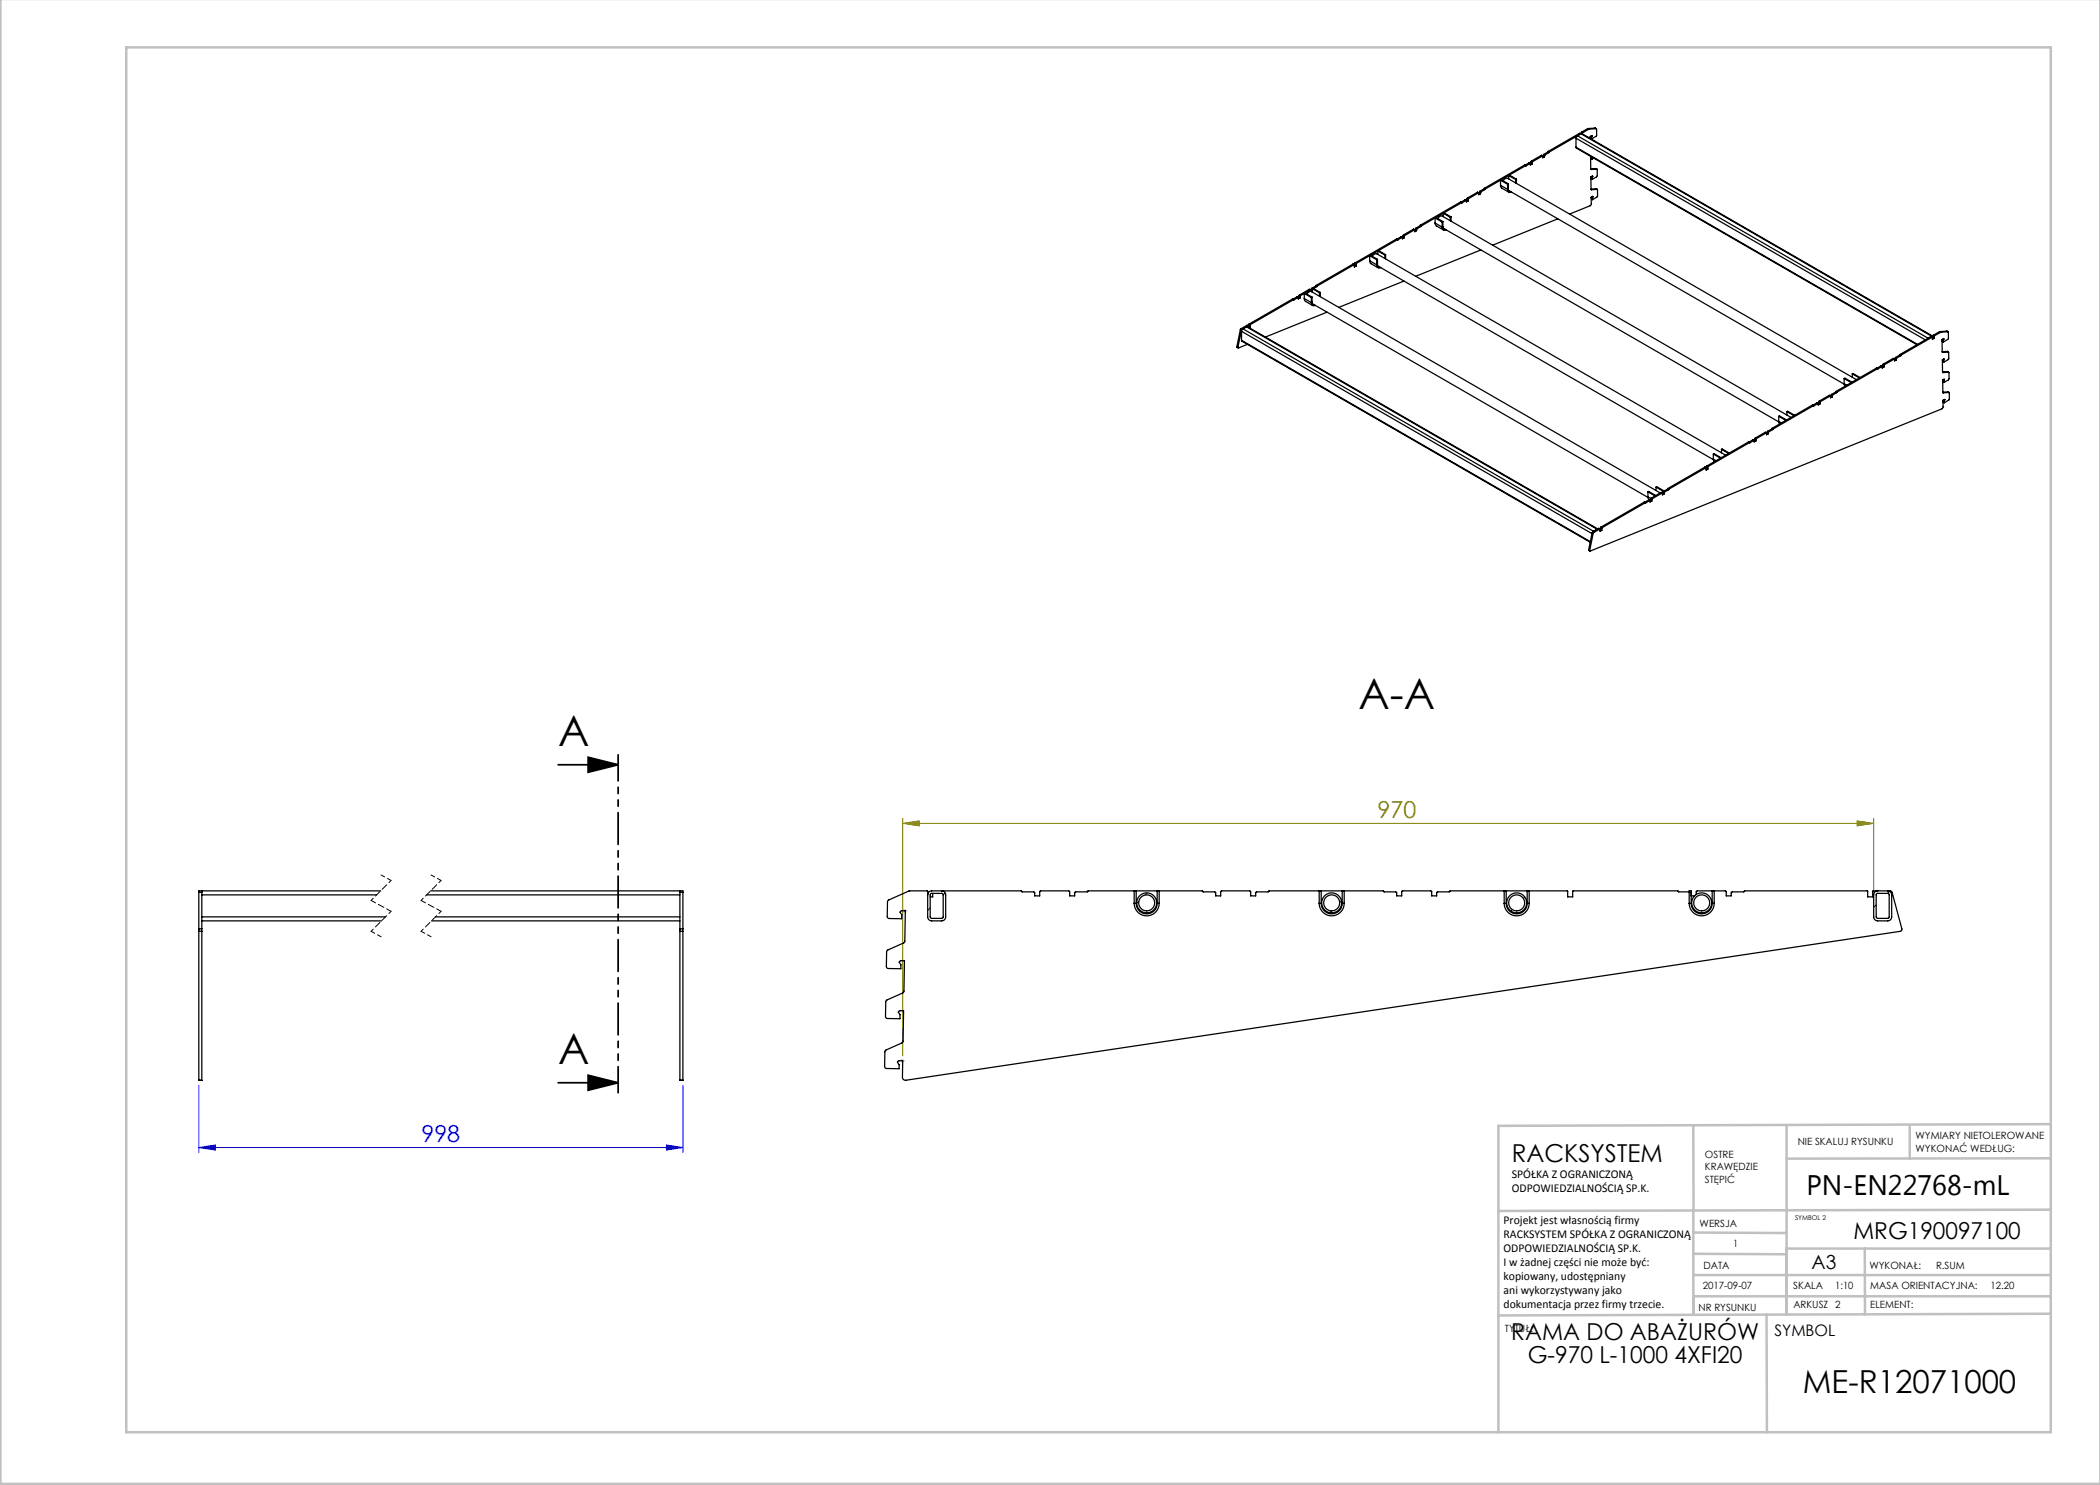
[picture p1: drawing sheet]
<svg xmlns="http://www.w3.org/2000/svg" width="420mm" height="297mm" viewBox="0 0 420 297" stroke-linecap="round" stroke-linejoin="round" font-family="sans-serif">
<path d="M111.6 153h12M117.6 151.5l6 1.5-6 1.5zM111.6 216.6h12M117.6 215.1l6 1.5-6 1.5z" fill="none" stroke="#000" stroke-width=".35"/>
<path d="M180.5 164.7l3.3-.5v1zM180.5 163.7v47.5M180.5 164.7h194.2M371.4 164.2l3.3 .5-3.3 .5zM374.7 163.7v14.3" fill="none" stroke="#808000" stroke-width=".2"/>
<path d="M180.7 181.8l.7 .7M180.7 182.5l.7-.7M181.1 182.7v-1M181.6 182.2h-1M180.2 211.8l.7 .7M180.2 212.5l.7-.7M180.5 212.7v-1M181 212.2h-1" fill="none" stroke="#c0c0c0" stroke-width=".2" stroke-dasharray="1.3 .6" stroke-dashoffset=".5" stroke-linecap="butt"/>
<path d="M39.8 217.1v13.4M136.6 217.1v13.4M39.8 229.5l3.3-.5v1zM39.8 229.5h96.8M133.3 229l3.3 .5-3.3 .5z" fill="none" stroke="#00f" stroke-width=".2"/>
<path d="M76.2 175l2 1.1M86.2 175l2 1.1M74.2 186.3l2 1.1M84.2 186.3l2 1.1" fill="none" stroke="#000" stroke-width=".2" stroke-dasharray="1.3 .6" stroke-dashoffset=".4"/>
<path d="M78.2 176.1l-4 4M88.2 176.1l-4 4M78.2 182.3l-4 4M88.2 182.3l-4 4" fill="none" stroke="#000" stroke-width=".2" stroke-dasharray="1.3 .6" stroke-dashoffset=".7"/>
<path d="M74.2 180.1l4 2.2M84.2 180.1l4 2.2" fill="none" stroke="#000" stroke-width=".2" stroke-dasharray="1.3 .6" stroke-dashoffset=".3"/>
<path d="M123.6 151v67.6" fill="none" stroke="#000" stroke-width=".35" stroke-dasharray="6.3 1.3 1.3 1.3 1.3 1.3" stroke-dashoffset="1.1"/>
<g fill="none" stroke="#c0c0c0" stroke-width=".5">
<path d="M.1 -.1v296.9h419.9M25.2 9.5h385v276.9h-385zM338.7 225.2v16.9M357.3 225v37.9M382 225.4v6.3M410.1 224.8l-110.4 .4v61.2M410.1 231.7h-52.8M338.7 259.3h71.5M338.7 255h71.5M338.7 250.8l18.6 .1M338.7 246.5l18.6 .1M338.7 242.1v20.9"/>
<path d="M373 249.7v13.2M410.1 241.9l-110.4 .3M410.2 249.7h-52.9v13.2M353.3 262.9l.1 23.5M410.2 262.7l-110.5 .4"/>
</g>
<path d="M117.6 151.5l6 1.5-6 1.5zM117.6 215.1l6 1.5-6 1.5z" fill="#000"/>
<path d="M180.5 164.7l3.3-.5v1zM371.4 164.2l3.3 .5-3.3 .5z" fill="#808000"/>
<path d="M39.8 229.5l3.3-.5v1zM133.3 229l3.3 .5-3.3 .5z" fill="#00f"/>
<g fill="none" stroke="#000" stroke-width=".25">
<path d="M293 40l.3 .1M293 40l-.8 .4M293 40h.1M293.4 39.7l.2 .2M293.4 39.7v.4M293.5 39.6l-.1 .1M293.5 39.6l.2 .1M293.6 39.9v.3M293.7 39.7l-.1 .2M295.5 38.5l.2 .1M295.5 38.5l-2 1.1M295.5 38.5h.1"/>
<path d="M295.9 38.6l.2 .1M295.9 38.6l-.1 .1M295.9 38.4l.2 .1M295.9 38.4v.2M296 38.3l-.1 .1M296 38.3l.2 .1M296.1 38.7l-.3 .3-.1-.4-2 1.1M296.1 38.5v.2M296.2 38.4l-.1 .1M296.8 37.8l.2 .1M296.8 37.8l-.8 .5M296.8 37.7v.1"/>
<path d="M296.8 37.7l.2 .2M296.8 37.7h.1M296.8 37.7l.3 .1M297 37.9l-.8 .5M297 37.9h.1M297.1 37.8l-.1 .1M300.1 37.1l.2 .5 1.5 .8M300.1 37.1l1.4 .8M300.2 36l1.5 .8M300.6 36.2a.86 .86 0 0 1 1-.5l69.7 40.2M301.5 37.9a.53 .53 0 0 0 .2 .5 .53 .53 0 0 0 .6 0M301.5 36.9v1"/>
<path d="M301.5 36.9l-1.4-.9v1.1M301.7 37.8l.1 .4 .3 .1M301.7 36.8l-.2 .1M301.7 36.8v1M301.7 37.8l-.2 .1M301.7 38.1l67.1 38.7M301.7 35.1l.2-.1 1.4 .8M301.7 35.1v.7M301.7 35.1l1.4 .8M303.1 35.9v.7M303.3 35.8l-.2 .1M303.3 35.8v.9"/>
<path d="M304.9 33l.3 .2M304.9 33l-8.1 4.7M304.9 33h.1M305.2 33.2l-8.1 4.6M305.8 32.6l.3 .1M305.8 32.6l-.8 .4M305.8 32.6h.1M306.1 32.7l-.9 .5M306.1 32.7v.3l.3-.2M306.2 32.7l.2 .1M306.2 32.7h-.1M306.2 32.3l.2 .2"/>
<path d="M306.2 32.3v.4M306.3 32.2l-.1 .1M306.3 32.2l.2 .1M306.4 32.5v.3M306.5 32.3l-.1 .2M308.3 31.1l.2 .1M308.3 31.1l-2 1.1M308.3 31.1h.1M308.7 31.2l.2 .2M308.7 31.2l-.1 .1M308.7 31l.2 .1M308.7 31v.2"/>
<path d="M308.8 30.9l-.1 .1M308.8 30.9l.2 .1M308.9 31.4l-.3 .2-.1-.4-2 1.1M308.9 31.1v.3M309 31l-.1 .1M309.6 30.4l.2 .1M309.6 30.4l-.8 .5M309.6 30.3v.1M309.6 30.3l.2 .2M309.6 30.3h.1M309.6 30.3l.3 .1M309.8 30.5l-.8 .5"/>
<path d="M309.8 30.5h.1M309.9 30.4l-.1 .1M315.2 27.6l.3-.4 70.1 40.5 .7-.5M315.2 29.4l.1 .2 68.1 39.3M315.2 27.6v1.8M315.2 27.6l69.9 40.4M315.2 29.4l68.3 39.5M315.9 26.7l.2 .1M315.9 26.7l-6.3 3.6M315.9 26.7h.1M316.2 26.7h.2l70.1 40.5M316.2 26.7l70.1 40.5"/>
<path d="M316.2 26.7l-6.3 3.7M316.3 26.5l.2 .1M316.3 26.5v.2M316.3 26.4v.1M316.3 26.4l.2 .2M316.5 26.6v.2M316.5 26.6h.1M317.5 25.7l.2 .1M317.5 25.7l-1.2 .7M317.6 25.7h-.1M317.6 25.7l.2 .1M317.7 25.8l-1.2 .8"/>
<path d="M317.8 25.8h-.1M318.1 27.4l.2 .1M318.1 27.4v.3M318.1 27.2v.2M318.2 31.4v-.1v2.6M318.2 31.4v.3l.2 .1M318.2 31.4l.2 .1M318.2 33.9h.1M318.2 35.4l.2 .2M318.2 35.4v.4l.2 .1M318.2 37.9h.1M318.2 33.9h1.2v1.4l-1 .6"/>
<path d="M318.3 35.3l-.1 .1M318.3 39.5v.3l.2 .1M318.3 39.5l.2 .1M318.3 39.4v.1M318.3 27.1l.1 .1M318.4 31.5v.3M318.4 31.4v.1M318.4 27.2l-.3 .1v.4M318.4 27.2l-.1 .3M318.4 35.6v.3M318.5 35.2v.1M318.5 39.3h.1"/>
<path d="M318.5 39.3l-.3 .1 .1 1.4-.2 .3-4.2 1.7M318.5 39.6v.3M318.5 35.3l-.3 .1 .1 2.5M318.5 35.3l-.1 .3M318.6 39.3l-.1 .3M318.7 31.6l-.3 .2M319 25.6h.1M319 25.6l.3 .1M319 25.6l-1.4 .1M319.1 33.7h.1M319.1 33.7l.3 .1M319.1 33.7l-.9 .1"/>
<path d="M319.2 37.8l.3 .1M319.2 37.8l.2 .1M319.2 37.8h-1M319.2 25.7l.1 1.5-1 .6v-.3M319.2 25.7l-1.4 .1M319.4 37.9l.1 1.4-1 .6M319.4 37.9h-1.1M258.5 59.8h.1M258.5 59.8l.3 .2M258.5 59.8l-8.7 5M258.8 60l-8.8 4.9M259.4 59.4l.2 .1"/>
<path d="M259.4 59.4l-.8 .4M259.6 59.5h.1M259.6 59.5l-.8 .5M259.7 59.5v.3l.3-.2M259.8 59.5l.2 .1M259.8 59.1l.2 .2M259.8 59.5h-.1M259.8 59.1v.4M259.9 59l-.1 .1M259.9 59l.2 .1M260 59.3v.3M260.1 59.1l-.1 .2"/>
<path d="M260.9 59.7l.2 .5 1.4 .9M260.9 59.7l1.4 .8M261 58.6l1.4 .8M261.4 58.8a.86 .86 0 0 1 .9-.5l69.7 40.3M261.8 57.9l.3 .1M261.8 57.9l-1.9 1.1M262.1 58v.3M262.1 58l-2 1.1M262.3 58l.2 .2-.3 .1M262.3 57.8l.2 .1M262.3 58l-.2 .1M262.3 57.8v.2"/>
<path d="M262.3 59.5v1M262.3 59.5l-1.4-.8v1M262.3 57.7v.1M262.3 57.7l.2 .1M262.4 59.4l-.1 .1M262.4 59.4v1M262.5 57.9h.1M262.5 57.8l1.4 .8M262.5 57.8v.6M262.5 57.8l.1-.1 1.4 .8M263.2 57.2l-.9 .5M263.2 57.2l.2 .1"/>
<path d="M263.2 57.1v.1M263.2 57.1l.2 .2M263.2 57.1h.1M263.2 57.1l.2 .1M263.4 57.3l-.7 .4M263.4 57.3h.1M263.4 57.2v.1M263.9 58.6v.6M264 58.5l-.1 .1M264 58.5v.8M270.6 52.8l.3 .1M270.6 52.8l-7.4 4.3"/>
<path d="M270.6 52.8h.1M270.8 52.9h.1M270.8 52.9l-7.4 4.3M270.9 53v.4l.3-.2M271 52.6l.2 .2M271 53.1l.2 .1M271 52.6v.5M271 53.1l-.1 .1M271 52.6h.1M271 52.6l.3 .1M271.2 52.8v.4M271.3 52.7l-.1 .1"/>
<path d="M273.9 52.2l.2 .5 1.5 .8M273.9 51.1h.2l1.4 .8M273.9 51.1l1.5 .9M273.9 51.1v1.1M273.9 52.2l1.5 .8M274.5 51.3a.86 .86 0 0 1 .9-.5l69.7 40.2M275.4 53a.53 .53 0 0 0 .2 .5 .53 .53 0 0 0 .6 0M275.4 52v1M275.5 52.9l.1 .4 .4 .1M275.5 51.9l-.1 .1M275.5 51.9v1M275.5 52.9l-.1 .1"/>
<path d="M275.5 53.2l67.2 38.7M275.6 50.9v-.7l1.4 .8M275.7 50.1l1.4 .8M277 51v.7M277.1 50.9l-.1 .1M277.1 50.9v.9M279.3 47.8l.3 .2M279.3 47.8l-8.3 4.8M279.3 47.8h.1M279.6 48l-8.3 4.7M280.2 47.4l.3 .1M280.2 47.4l-.8 .4"/>
<path d="M280.2 47.4h.1M280.5 47.5l-.9 .5M280.5 47.5v.3l.3-.2M280.6 47.4l.2 .2M280.6 47.4l-.1 .1M280.6 47.1l.2 .1M280.6 47.1v.3M280.7 47l-.1 .1M280.7 47l.2 .1M280.8 56.2l-13 5.3M280.8 47.2v.4M280.9 47.1l-.1 .1"/>
<path d="M282.7 45.9l.2 .1M282.7 45.9l-2 1.1M282.7 45.8v.1M283.1 46l.2 .1M283.1 46l-.1 .1M283.1 45.8l.2 .1M283.1 45.8v.2M283.2 45.6l-.1 .2M283.2 45.6l.2 .2M283.3 46.1l-.3 .2-.1-.3-2 1.1M283.3 45.9v.2M283.4 45.8l-.1 .1"/>
<path d="M284 45.2l-.8 .4M284 45.2l.2 .1M284 45.1v.1M284 45.1l.2 .1M284.1 45.1h-.1M284.1 45.1l.2 .1M284.2 45.3l-.8 .5M284.2 45.2v.1M284.3 45.2h-.1M287 44.6l.2 .5 1.5 .9M287 43.6l1.4 .8M287 43.6l.2-.1 1.4 .8"/>
<path d="M287 43.6v1M287 44.6l1.4 .8M287.5 43.7a.86 .86 0 0 1 1-.5l69.7 40.3M288.4 45.4a.53 .53 0 0 0 .3 .6 .53 .53 0 0 0 .5 0M288.4 44.4v1M288.6 45.3l.1 .4 .3 .2M288.6 44.3l-.2 .1M288.6 44.3v1M288.6 45.3l-.2 .1M288.6 45.6l67.2 38.8M288.6 42.6h.2l1.4 .8M288.6 42.6l1.5 .9"/>
<path d="M288.6 42.6v.7M290.1 43.5v.6M290.2 43.4l-.1 .1M290.2 43.4v.8M292.1 40.4l.3 .2M292.1 40.4l-8 4.7M292.1 40.4h.1M292.4 40.6l-8.1 4.6M293.3 40.1l-.9 .5M293.3 40.1v.3l.3-.2M293.4 40.1l.2 .1M293.4 40.1h-.1"/>
<path d="M296.2 50l-13.1 5.3M311.6 43.8l-13.1 5.2M247.4 69.3l.2 .3M247.4 69.3l.2 .2M248.1 66l-.7 3.3M248.1 66l.2 .1M248.2 65.8l-.1 .2M248.2 65.8l.2 .1M248.3 66.1l-.7 3.4M248.3 66.3l.3-.5 70.1 40.5 .7-.4-70.1-40.5 .2-.1 70.1 40.5M248.3 68.1l.1 .1 69.6 40.2M248.3 66.3v1.8"/>
<path d="M248.3 66.3l70.1 40.4M248.3 68.1l69.8 40.2M248.4 65.9l-.1 .2M249.4 65.1l.2 .1M249.4 65.1l-1.2 .7M249.4 65.1h.1M249.5 68.9l-1.8 .7-.1-.1M249.7 65.2l-1.3 .7M249.7 65.2v.2M249.8 65.3l-.1 .1M249.8 64.9l.2 .1M249.8 65.3l.2 .1"/>
<path d="M249.8 64.9v.4M249.8 64.8v.1M249.8 64.8l.2 .1M250 65.4l-.2 .1M250 65v.4M250 64.9v.1M262.3 60.5a.53 .53 0 0 0 .2 .6 .53 .53 0 0 0 .6 0M262.4 60.4l.1 .4 .4 .2M262.4 60.4l-.1 .1M262.5 60.7l67.1 38.8M265.4 62.4l-12.3 5M365.8 79.1l.3 .1"/>
<path d="M365.8 79.1l.2 .1M365.8 79.1l-2 1.1M366 79.2l.1 .4 .4-.2M366 79.2l-1.9 1.1M366.3 79.2l-.2 .1M366.3 79.2l.2 .2M366.3 79l.2 .1M366.3 79v.2M366.3 78.9v.1M366.3 78.9l.2 .1M366.5 79.1v.3M366.5 79v.1"/>
<path d="M367.1 78.4l-.8 .5M367.1 78.4l.2 .1M367.2 78.3l-.1 .1M367.2 78.3l.2 .2M367.2 78.3h.1M367.2 78.3l.2 .1M367.3 78.5l-.8 .5M367.4 78.5h-.1M367.4 78.4v.1M368.8 76.7l.2 .5M368.8 75.7v1M368.8 75.7l1.4 .8"/>
<path d="M368.8 75.7l.2-.1 1.4 .8M368.8 76.7l.6 .3M370.5 74.8l.1-.1 1.4 .8-.1 .1zM370.5 74.8v.7M375.3 73.6l.2 .2M375.3 73.6l-8.1 4.7M375.5 73.8h.1M375.5 73.8l-8.1 4.6M376.2 73.2l.2 .1M376.2 73.2l-.8 .5M376.2 73.2h.1M376.4 73.4l-.8 .4"/>
<path d="M376.4 73.4v.2l.4-.2M376.6 73.3l.2 .1M376.6 73.3l-.2 .1M376.6 73l.2 .1M376.6 73v.3M376.6 72.8v.2M376.6 72.8l.3 .2M376.8 73.1v.3M376.9 73l-.1 .1M378.6 71.7l.3 .1M378.6 71.7l.2 .1M378.6 71.7l-2 1.1"/>
<path d="M378.8 71.8l.1 .4 .4-.2M378.8 71.8l-1.9 1.2M379.1 71.9h-.2M379.1 71.9l.2 .1M379.1 71.6l.2 .1M379.1 71.6v.3M379.1 71.5v.1M379.1 71.5l.2 .1M379.3 71.7v.3M379.3 71.6v.1M379.9 71l-.8 .5M379.9 71l.2 .1"/>
<path d="M380 71h-.1M380 71l.2 .1M380 70.9v.1M380 70.9l.2 .1M380.1 71.1l-.8 .5M380.2 71.1h-.1M380.2 71v.1M386.2 67.3h.1M386.2 67.3l.3 .1M386.2 67.3l-6.2 3.6M386.3 67.2h.2l.1 .2M386.6 67.6l.2 .1"/>
<path d="M386.6 67.1v.5M386.6 67.6l-.1 .1M386.6 67.1l.2 .1M386.7 67.1h-.1M386.7 67.1l.2 .1M386.8 67.7l-.3 .2-.1-.5-6.2 3.6M386.8 67.2v.5M386.9 67.2h-.1M387.9 66.3l-1.2 .8M387.9 66.3l.2 .2M388 66.3h-.1M388 66.3l.2 .1"/>
<path d="M388.1 66.5l-1.2 .7M388.2 66.4l-.1 .1M388.2 66.4h1.5l-.1 1.4-.9 .6M388.4 70.4l.1 .1M388.5 68l.2 .1M388.5 68v.3l.2 .1M388.5 70.4v.1M388.5 67.9v.1M388.5 74.4l.1 .1M388.5 72v.3l.2 .2M388.5 72l.2 .1M388.5 74.5h.1"/>
<path d="M388.5 70.5h1.2v1.3l-1 .7M388.6 71.9l-.1 .1M388.6 78.5l.1 .1M388.6 76.1v.3l.2 .1M388.6 76.1l.2 .1M388.6 74.5h1.2v1.4l-1 .6M388.6 76v.1M388.7 78.6h1.2l-.1 1.3-.9 .7M388.7 68.1v.3M388.7 67.8h.1M388.7 72.1v.4M388.7 71.8l.1 .1"/>
<path d="M388.8 75.9h.1M388.8 75.9l-.3 .1 .1 2.5M388.8 67.8l-.4 .1v2.5M388.8 67.8l-.1 .3M388.8 76.2v.3M388.8 79.9l-.2 .2v1.3l-.2 .4-70.3 28.4-.2-.1M388.8 79.9l.2 .1M388.8 71.9l-.3 .1v2.4M388.8 71.9l-.1 .2M388.9 79.9l.1 .1M388.9 75.9l-.1 .3M389 80l-.2 .2"/>
<path d="M389.4 66.2h.1M389.4 66.2l.2 .2M389.4 66.2l-1.4 .1M389.4 70.3h.1M389.4 70.3l.3 .1M389.4 70.3h-1M389.5 74.3h.1M389.5 74.3l.3 .2M389.5 74.3l-1 .1M389.6 78.4h.1M389.6 78.4l.2 .1M389.6 78.4h-1"/>
<path d="M329.6 99.4l.1 .4 .4 .3M329.6 98.4l.1-.1 1.4 .8-.1 .1zM329.6 98.4v1M329.6 99.4l.6 .3M329.8 100h-.1M330.2 99.8l.2 .1M330.2 99.8v.3M330.2 99.6v.2M330.2 99.6l.2 .2M330.4 99.9v.3M330.4 99.8v.1M331.2 97.4l1.4 .8"/>
<path d="M331.2 97.4l.2-.1 1.4 .9M331.2 97.4v.7M332.2 98.5l.3 .1M332.2 98.5l-2 1.1M332.3 98.5h-.1M332.6 98.7l.2 .1M332.6 98.7h-.1M332.6 98.2v.5M332.7 98.3l-.1 .1 .2 .1M332.7 98.3l.2 .1M332.8 98.2h-.2M332.8 98.2h.1"/>
<path d="M332.8 98.8l-.3 .2-.1-.4-2 1.2M332.8 98.5v.3M332.9 98.4l-.1 .1M333.5 97.8l-.8 .5M333.5 97.8l.2 .1M333.5 97.8h.1M333.5 97.8l.3 .1M333.6 97.7l-.1 .1M333.6 97.7l.2 .1M333.7 97.9l-.8 .5M333.8 97.9h-.1M333.8 97.8v.1"/>
<path d="M341 93.4l.2 .1M341 93.4l.2 .2M341 93.4l-7.4 4.3M341.2 93.6h.1M341.2 93.6l-7.4 4.2M341.2 93.6v.4l.4-.2M341.4 93.7l.2 .1M341.4 93.7l-.2 .1M341.4 93.2l.2 .2M341.4 93.2v.5M341.4 93.2h.1M341.4 93.2l.2 .1"/>
<path d="M341.6 93.4v.4M341.6 93.3v.1M342.7 91.8l.1 .5M342.7 90.8l1.4 .8M342.7 90.8l.1-.1 1.4 .9M342.7 90.8v1M342.7 91.8l.5 .3M344.3 89.9v.7M344.3 89.9l.1-.1 1.5 .8-.2 .1zM349.7 88.4l.2 .1M349.7 88.4l.3 .2M349.7 88.4l-8.3 4.8"/>
<path d="M349.9 88.5h.1M349.9 88.5l-8.3 4.8M349.9 88.6h.1M350.6 88l.2 .1M350.6 88l-.8 .4M350.6 88h.1M350.8 88.1l-.8 .5M350.8 88.1v.3l.4-.2M351 88.1h-.2M351 88.1l.2 .1M351 87.7l.2 .2M351 87.7v.4"/>
<path d="M351 87.6v.1M351 87.6l.3 .1M351.2 87.9v.3M351.3 87.7l-.1 .2M353 86.5l.3 .1M353 86.5l.2 .1M353 86.5l-2 1.1M353.2 86.6l.1 .4 .4-.2M353.2 86.6l-1.9 1.1M353.5 86.6l.2 .2M353.5 86.6l-.2 .1M353.5 86.4l.2 .1"/>
<path d="M353.5 86.4v.2M353.5 86.3v.1M353.5 86.3l.2 .1M353.7 86.5v.3M353.7 86.4v.1M354.3 85.8l-.8 .5M354.3 85.8l.2 .1M354.4 85.7l-.1 .1M354.4 85.7l.2 .2M354.4 85.7h.1M354.4 85.7l.2 .1M354.5 85.9l-.8 .5"/>
<path d="M354.6 85.9h-.1M354.6 85.8v.1M355.8 84.3l.1 .5M355.8 83.3l.1-.1 1.4 .8-.1 .1zM355.8 84.3l.5 .3M355.8 83.3v1M357.4 82.3l.1-.1 1.4 .9M357.4 82.3l1.4 .8M357.4 82.3v.7M362.5 81l.2 .1M362.5 81l.3 .2M362.5 81l-8.1 4.7"/>
<path d="M362.7 81.1h.1M362.7 81.1l-8.1 4.7M362.7 81.2h.1M363.4 80.6l.2 .1M363.4 80.6l-.8 .5M363.4 80.6h.1M363.6 80.8l-.8 .4M363.6 80.8v.2l.4-.2M363.8 80.7l-.2 .1M363.8 80.7l.2 .1M363.8 80.3l.2 .2M363.8 80.3v.4"/>
<path d="M363.8 80.2v.1M363.8 80.2l.3 .1M364 80.5v.3M364.1 80.3l-.1 .2M388.6 80.1v.3l.3 .2M388.6 80.1l.2 .1M388.7 80l-.1 .1M388.8 80.2l.1 .4M317.7 109.9l.3 .3M317.7 109.9l.2 .2M318.4 106.6l-.7 3.3M318.4 106.6l.2 .1"/>
<path d="M318.6 106.4l-.2 .2M318.6 106.4l.2 .1M318.6 106.7l-.7 3.4M318.8 106.5l-.2 .2M319.8 105.7l.2 .1M319.8 105.7l-1.2 .7M319.8 105.7h.1M320 105.8l-1.2 .7M320 105.8v.5l.4-.2M320.1 105.9l.3 .2M320.1 105.9l-.1 .1M320.1 105.5l.3 .1"/>
<path d="M320.1 105.5v.4M320.2 105.4l-.1 .1M320.2 105.4l.2 .2M320.4 105.6v.5M320.4 105.6h.1M328.8 100.4h.1M328.8 100.4l.3 .2M328.8 100.4l-8.6 5M329.1 100.6l-8.7 5M329.7 100l.3 .1M329.7 100l-.8 .5M330 100.2l-.9 .4"/>
<path d="M330 100.2v.2l.4-.2M330.2 100.1l.2 .1M330.2 100.1l-.2 .1M39.8 178.5h.6M39.8 178.5v7.3M40.4 178.2v.3M40.4 179h34.9M40.4 178.5v7.3M76.1 178.2h-36.3v.3M85.3 179h50.7M86.1 178.2h50.5v.3M136 178.2v.3"/>
<path d="M136 178.5h.6M136 178.5v7.3M136.6 178.5v7.3M186.1 178.8l2.2-.1 .3 .2v4.5l-.1 .3h-2.2l-.2-.2zM186.5 178.7v.7h-.5M188.3 178.2a.8 .8 0 0 1 .8 .8v4.4a.8 .8 0 0 1-.8 .8h-2a.8 .8 0 0 1-.8-.8v-5.2h-3.7l-4.3 2-.1 3.1 .2 .3 2.7 .1 .1-.8-.4-.5 .3-.2h.8l-.2 6.2-3.4 1.6-.2 .4v2.9l.2 .4h2.7v-.8l-.3-.5 .2-.2h.8l-.2 6.2-3.4 1.6-.2 .4v2.9l.2 .4h2.7v-.8l-.3-.5 .3-.2h.7l-.1 6-.2 .4-3.4 1.5-.1 3.3 .3 .3h2.6v-.8l-.3-.5 .3-.2h.7v3.2a.6 .6 0 0 0 .7 .7l198.9-29.8 .3-.4-2-7.4-.3-.3h-3.5l-.1 1.2h-1l-.1-1.2h-24.5l-.2 .2h-2.3l-.2 .8h-1v-.9l-.1-.1h-5.7l-.2 .1v.6M226.8 178.2v2.5M227.2 178.2v2.5M231.4 178.2v2.5M231.8 178.2v2.5M263.8 178.2v2.5M264.2 178.2v2.5"/>
<path d="M268.4 178.2v2.5M268.8 178.2v2.5M300.8 178.2v2.5M301.2 178.2v2.5M305.4 178.2v2.5M305.8 178.2v2.5M337.8 178.4h-2.1l-.2-.2h-20.9l-.1 1.2h-1l-.1-1.2h-23.4l-.2 .2h-2.3l-.2 .8h-1v-.9l-.2-.1h-5.6l-.2 .1v.9h-1v-.7l-.1-.1h-2.4l-.2-.2h-22.8l-.2 .2h-2.3l-.2 .8h-1v-.9l-.2-.1h-5.6l-.2 .1v.9h-1v-.7l-.1-.1h-2.4l-.2-.2h-22.8l-.2 .2h-2.3l-.2 .8h-1v-.9l-.2-.1h-5.6l-.2 .1v.9h-1v-.7l-.1-.1h-2.4l-.2-.2h-17.9a.8 .8 0 0 0-.8 .8M338.2 178.5v.1M338.2 179.2h.7M342.4 178.2v2.5M342.8 178.2v2.5M375.3 178.8l2.2-.1 .3 .2v4.5l-.1 .3h-2.2l-.2-.2z"/>
<path d="M375.5 178.2a.8 .8 0 0 0-.8 .8v4.4a.8 .8 0 0 0 .8 .8h2a.8 .8 0 0 0 .8-.8v-4.4a.8 .8 0 0 0-.8-.8M39.8 185.8v.5M39.8 186.3v29.8h.6v-29.8M39.8 185.8h.6M39.8 186.3h.6M40.4 185.8v.5M40.4 183.4h36.7M40.4 184.2h35.9M86.3 184.2h49.7M87.1 183.4h48.9M136 185.8v.5M136 186.3v29.8h.6v-29.8"/>
<path d="M136 185.8h.6M136 186.3h.6M136.6 185.8v.5M226.8 180.7a2.5 2.5 0 0 0 2.5 2.5 2.5 2.5 0 0 0 2.5-2.5M226.8 180.7h.4M227.2 180.7a2.1 2.1 0 0 0 2.1 2.1 2.1 2.1 0 0 0 2.1-2.1M231.4 180.7h.4M263.8 180.7a2.5 2.5 0 0 0 2.5 2.5 2.5 2.5 0 0 0 2.5-2.5M263.8 180.7h.4M264.2 180.7a2.1 2.1 0 0 0 2.1 2.1 2.1 2.1 0 0 0 2.1-2.1M268.4 180.7h.4M300.8 180.7a2.5 2.5 0 0 0 2.5 2.5 2.5 2.5 0 0 0 2.5-2.5"/>
<path d="M300.8 180.7h.4M301.2 180.7a2.1 2.1 0 0 0 2.1 2.1 2.1 2.1 0 0 0 2.1-2.1M305.4 180.7h.4M337.8 180.7a2.5 2.5 0 0 0 2.5 2.5 2.5 2.5 0 0 0 2.5-2.5M337.8 180.7v-2.5h.4v2.5M337.8 180.7h.4M338.2 180.7a2.1 2.1 0 0 0 2.1 2.1 2.1 2.1 0 0 0 2.1-2.1M342.4 180.7h.4"/>
<circle cx="229.3" cy="180.6" r="2"/>
<circle cx="229.3" cy="180.6" r="1.6"/>
<circle cx="266.3" cy="180.6" r="2"/>
<circle cx="266.3" cy="180.6" r="1.6"/>
<circle cx="303.3" cy="180.6" r="1.6"/>
<circle cx="303.3" cy="180.6" r="2"/>
<circle cx="340.3" cy="180.6" r="2"/>
<circle cx="340.3" cy="180.6" r="1.6"/>
</g>
<path d="M189 178.6l-.4 .4M229.5 178.6l-.5 .4M305 179.4l-.3 .3M377.9 178.3l-.4 .4M186 181.6l-.5 .5M227.8 180.3l-.5 .4M266.3 182.2l-.4 .3M268.3 180.1l-.4 .4M302.5 181.9l-.3 .3M375.2 181l-.5 .5" fill="none" stroke="#000" stroke-width=".2"/>
<g font-size="8.5">
<text x="271.7" y="141.7">A-A</text>
<text x="111.6" y="149.1">A</text>
<text x="111.6" y="212.7">A</text>
</g>
<text font-size="6.3" x="360.6" y="278.5">ME-R12071000</text>
<text font-size="5.6" x="361.3" y="239.1">PN-EN22768-mL</text>
<text font-size="4.9" x="302.4" y="232.4">RACKSYSTEM</text>
<text font-size="4.7" fill="#808000" x="275.5" y="163.7">970</text>
<text font-size="4.7" fill="#00f" x="84.3" y="228.5">998</text>
<g font-size="4.7">
<text x="370.7" y="247.8">MRG190097100</text>
<text x="302.2" y="268.1">RAMA DO ABAŻURÓW</text>
<text x="305.6" y="272.6">G-970 L-1000 4XFI20</text>
</g>
<text font-size="3.9" x="362.3" y="253.8">A3</text>
<text font-size="3.2" x="354.9" y="267.2">SYMBOL</text>
<g font-size="2.4">
<text x="302.4" y="235.6">SPÓŁKA Z OGRANICZONĄ</text>
<text x="302.4" y="238.4">ODPOWIEDZIALNOŚCIĄ SP.K.</text>
<text x="300.7" y="244.7">Projekt jest własnością firmy</text>
<text x="300.7" y="247.5">RACKSYSTEM SPÓŁKA Z OGRANICZONĄ</text>
<text x="300.7" y="250.3">ODPOWIEDZIALNOŚCIĄ SP.K.</text>
<text x="300.7" y="253.1">I w żadnej części nie może być:</text>
<text x="300.7" y="256">kopiowany, udostępniany</text>
<text x="300.7" y="258.8">ani wykorzystywany jako</text>
<text x="300.7" y="261.6">dokumentacja przez firmy trzecie.</text>
</g>
<g font-size="2">
<text x="383.1" y="227.9">WYMIARY NIETOLEROWANE</text>
<text x="341" y="231.6">OSTRE</text>
<text x="359.5" y="228.9">NIE SKALUJ RYSUNKU</text>
<text x="383.1" y="230.4">WYKONAĆ WEDŁUG:</text>
<text x="341" y="234.1">KRAWĘDZIE</text>
<text x="341" y="236.6">STĘPIĆ</text>
<text x="339.9" y="245.4">WERSJA</text>
<text x="346.6" y="249.5">1</text>
<text x="340.6" y="257.7">2017-09-07</text>
<text x="340.7" y="253.8">DATA</text>
<text x="358.7" y="257.7">SKALA</text>
<text x="367" y="257.7">1:10</text>
<text x="373.9" y="253.8">WYKONAŁ:</text>
<text x="374.1" y="257.7">MASA ORIENTACYJNA:</text>
<text x="387.2" y="253.8">R.SUM</text>
<text x="398.1" y="257.7">12.20</text>
<text x="339.7" y="262.3">NR RYSUNKU</text>
<text x="358.7" y="261.7">ARKUSZ 2</text>
<text x="374.1" y="261.7">ELEMENT:</text>
<text x="301" y="266.4">TYTUŁ:</text>
</g>
<text font-size="1.3" x="359" y="244">SYMBOL 2</text>
</svg>
